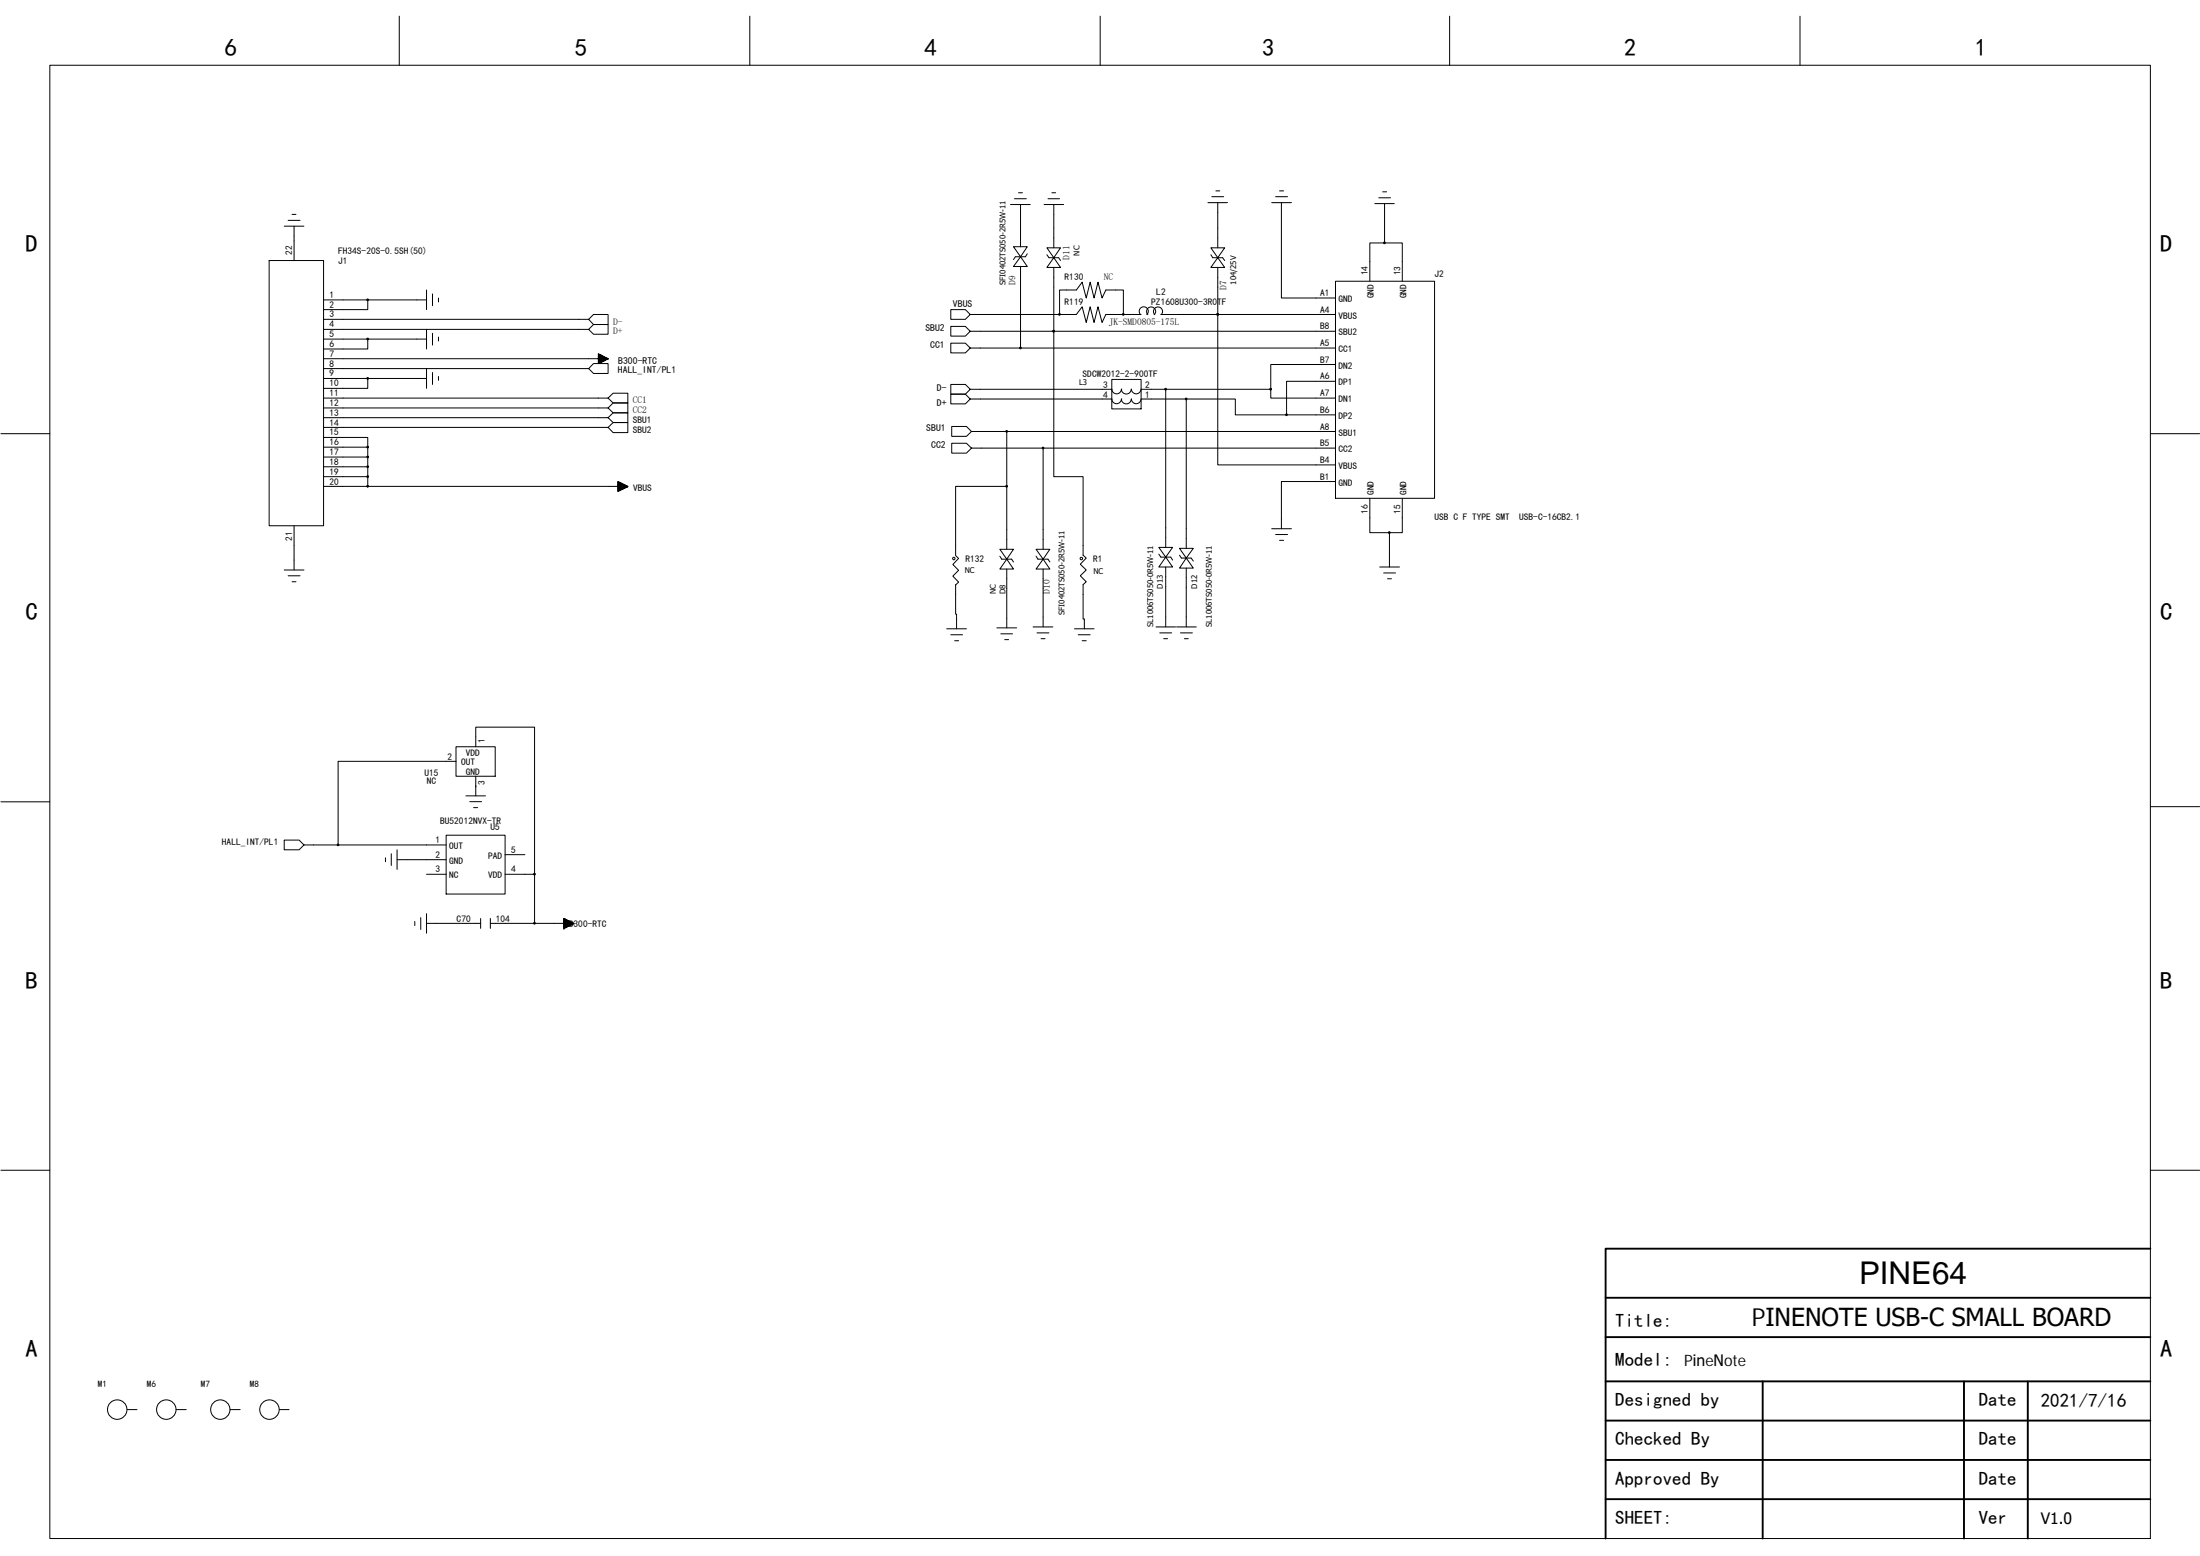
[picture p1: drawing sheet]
<svg xmlns="http://www.w3.org/2000/svg" width="297mm" height="210mm" viewBox="0 0 297 210" stroke-linecap="round" stroke-linejoin="round" font-family="sans-serif">
<path d="M216.8 175.1h73.5M290.3 168.5h-73.5v39.1M216.8 197h73.5M216.8 191.7h73.5M216.8 186.4h73.5M216.8 180.4h73.5M238 186.4v21.2M265.2 186.4v21.2M273.8 186.4v21.2M216.8 202.3h73.5" fill="none" stroke="#000" stroke-width=".25"/>
<g fill="none" stroke="#000" stroke-width=".14">
<path d="M6.7 8.8h283.6v198.8h-283.6zM53.9 2.2v6.6M101.2 2.2v6.6M148.5 2.2v6.6M195.7 2.2v6.6M243 2.2v6.6M36.3 35.2h7.4v35.8h-7.4zM38.4 30.5h2.6M38.9 29.7h1.6M39.4 28.9h.6M39.7 30.5v4.7M57.6 39.1v2.7"/>
<path d="M58.4 39.7v1.6M136.4 27.6h2.7M136.8 33.3h1.9l-.9 1.3zM137 26.8h1.6M137.5 26h.5M137.8 34.6l.9 1.4h-1.9zM137.8 36v11h-6.8l-.7 .6h-1.9v-1.3h1.9l.7 .7M137.8 27.6v5.7M138.7 34.2l-.3 .4h-1.3l-.3 .4M141 27.6h2.6M141.3 34.4l.3 .4h1.3l.3 .4M141.3 33.4h1.9l-.9 1.4z"/>
<path d="M141.5 26.8h1.6M142 26h.5M142.3 34.8l.9 1.3h-1.9zM142.3 36.1v28.2h3.9v10.6l.5 .4-.8 .8 .8 .8-.8 .8 .8 .8-.5 .4v4.6h.2v1.4M142.3 27.6v5.8M163.1 27.3h2.6M163.5 34.4l.2 .4h1.4l.3 .4M163.5 33.4h1.9l-1 1.4zM163.6 26.5h1.6M164.2 25.8h.5M164.4 34.8l1 1.3h-1.9zM164.4 36.1v6.3h15.9"/>
<path d="M164.4 27.3v6.1M171.7 27.3h2.7M172.2 26.5h1.6M172.8 25.8h.5M173 27.3v12.9h7.3M180.3 38h13.4v29.2h-13.4zM185 38v-5.2h4.3v5.2M185.6 27.5h2.7M186.2 26.7h1.5M186.7 25.9h.5M186.9 27.5v5.3M.1 58.5h6.6"/>
<path d="M43.7 43.1h35.8l.6 .7h2v-1.4h-2l-.6 .7M43.7 44.4h35.8l.6 .7h2v-1.3h-2l-.6 .6M43.7 55.1h38.4l.7 .6h2v-1.3h-2l-.7 .7M43.7 53.7h38.4l.7 .7h2v-1.3h-2l-.7 .6M43.7 56.4h38.4l.7 .6h2v-1.3h-2l-.7 .7M43.7 57.7h38.4l.7 .7h2v-1.4h-2l-.7 .7M43.7 48.4h38.4l-1.3 .7v-1.3l1.3 .6M43.7 49.7h35.8l.6 .7h2v-1.3h-2l-.6 .6M43.7 45.8h6v1.3h-6M43.7 59h6v1.3h-6M43.7 40.5h13.9M49.7 40.5v1.3h-6"/>
<path d="M49.7 51.1h-6M49.7 45.8h7.9M57.6 51.1h-7.9v1.3h-6M57.6 44.4v2.7M57.6 49.7v2.7M58.4 45v1.6M58.4 50.3v1.6M59.2 40.2v.5M59.2 45.5v.5M59.2 50.8v.5M80.8 48.4h1.3M80.8 49h.1"/>
<path d="M80.8 49h.2M80.8 48.9h.3M80.8 48.9h.4M80.8 48.9h.5M80.8 48.7h.8M80.8 48.6h1M80.8 48.5h1.2M80.8 48.5h1.3M80.8 48.4h1.2M80.8 48.3h1.1M80.8 48.3h1v.2M80.8 48.2h.9"/>
<path d="M80.8 48.2h.8v.5M80.8 48.1h.7M80.8 48h.6M80.8 48h.5M80.8 47.9h.4M80.8 47.9h.2M80.8 47.8h.1M80.8 47.8v1.2M80.9 47.8v1.2M81 47.9v1.1M81 47.9v1M81.1 47.9v1"/>
<path d="M81.2 48v.9M81.3 48v.9M81.3 48v.8M81.4 48.1v.7h-.6M81.4 48.1v.6M81.5 48.1v.6h-.7M81.6 48.2v.5M81.7 48.2v.4M81.8 48.3v.3M81.9 48.3v.2M82 48.4v.1M82 48.4h.1"/>
<path d="M82.1 48.4h.1M131 42.4l-.7-.6h-1.9v1.3h1.9l.7-.7h12.1v-3.3h2.2l.8-1 .6 2.1 .5-2.1 .5 2.1 .5-2.1 .6 2.1 .5-1.1h2.4v3.3h2.4M131 44.7l-.7-.7h-1.9v1.4h1.9l.7-.7h49.3M131 52.5l-.7-.6h-1.9v1.3h1.9l.7-.7h19.1M131 53.8l-.7-.6h-1.9v1.3h1.9l.7-.7h19.1M131.2 58.2l-.7-.6h-2v1.3h2l.7-.7h49.1M135.9 58.2v7.4h-6.9v9.3M137.8 47h42.5M143.1 42.4h2.2l.8-1 .6 2.1 .5-2.1 .5 2.1 .5-2.1 .6 2.1 .5-1.1h2.4M150.1 51.2h4v4h-4zM150.1 53.8a.63 .63 0 0 0 .4 .6 .63 .63 0 0 0 .7-.1l.2-.5M151.4 52.5a.66 .66 0 0 1-.6 .6 .66 .66 0 0 1-.7-.6"/>
<path d="M151.5 53.8a.64 .64 0 0 0 .6 .7 .64 .64 0 0 0 .6-.7M152.7 52.5a.67 .67 0 0 1-.6 .7 .67 .67 0 0 1-.7-.7h.1M152.8 53.8a.63 .63 0 0 0 .4 .6 .63 .63 0 0 0 .7-.1l.2-.5h6.1v20.2M152.8 52.5a.66 .66 0 0 0 .6 .6 .66 .66 0 0 0 .7-.6h3.3v21.4M154.9 42.4a.61 .61 0 0 0-.1-.8 .61 .61 0 0 0-.8 0 .61 .61 0 0 0 0 .8M155.8 42.4v.1a.61 .61 0 0 0 0-.9 .61 .61 0 0 0-.8 0 .61 .61 0 0 0 0 .9M156.7 42.4h7.7v20.3h15.9M156.8 42.4v.1a.61 .61 0 0 0 0-.9 .61 .61 0 0 0-.9 0 .61 .61 0 0 0 0 .9M157.4 52.5h14.2M171.6 52.5v1.2h8.7M173.7 56h6.6M180.3 51.5h-6.6v4.5h-6.9v-2.2h-6.6"/>
<path d="M180.3 49.2h-8.7v3.3M290.3 58.5h6.7M38.4 76.9h2.6M38.9 77.7h1.6M39.4 78.5h.6M39.7 71v5.9M43.7 65.6h41.1l-1.4 .7v-1.3l1.4 .6h-1.4M49.7 60.3v1.4h-6M49.7 61.7v1.3h-6M49.7 63v1.3h-6M49.7 64.3v1.3M83.4 66.2h.2"/>
<path d="M83.4 66.1h.4M83.4 66.1h.5M83.4 66h.6M83.4 66h.8M83.4 65.9h.9M83.4 65.9h1M83.4 65.8h1.1M83.4 65.7h1.3M83.4 65.6h1.2M83.4 65.5h1.2M83.4 65.5h1.1M83.4 65.4h.9"/>
<path d="M83.4 65.4h.8M83.4 65.3h.7M83.4 65.3h.6M83.4 65.2h.5M83.4 65.2h.4v.9M83.4 65.1h.3M83.4 65.1h.2M83.5 65v1.3M83.6 65.1v1.1M83.7 65.1v1.1M83.7 65.2v1h-.3M83.8 65.2v.9"/>
<path d="M83.9 65.2v.9M83.9 65.3v.7M84 65.3v.7M84.1 65.3v.7M84.2 65.4v.5M84.3 65.4v.5M84.4 65.5v.3M84.5 65.5v.3M84.6 65.6v.2h-1.2M84.6 65.6v.1M84.7 65.6v.1M84.7 65.6h.1"/>
<path d="M128.7 75.3h.2v.2h-.2zM129 75l.4 .4-.8 .8 .8 .8-.8 .7 .8 .9-.4 .3M129 78.9v4h.2v2M131.2 60.5l-.7-.7h-2v1.4h2l.7-.7h9.6M135 75.1l.3 .4h1.3l.2 .3M135 74.1h1.8l-.9 1.4zM135.9 75.5l.9 1.3h-1.8zM135.9 65.6v8.5M135.9 76.8v7.9M139.9 74.1h1.8l-.9 1.4zM139.9 75.1l.2 .4h1.4l.2 .3M140.8 75.5l.9 1.3h-1.8z"/>
<path d="M140.8 76.8v7.8M156.5 74.8l.2 .4h1.4l.2 .4M156.5 73.9h1.8l-.9 1.3zM157.4 75.2l.9 1.3h-1.8zM157.4 76.5v8.1M159.3 74h1.8l-.9 1.3zM159.3 74.9l.2 .4h1.3l.3 .4M160.2 75.3l.9 1.4h-1.8zM160.2 76.7v7.9M171.7 71.4h2.7M172.2 72.1h1.6M172.8 72.9h.5"/>
<path d="M180.3 65h-7.3v6.4M180.3 60.5h-39.5v13.6M185 67.2v4.7h4.3v-4.7M186.3 76.5h2.7M186.8 77.3h1.6M187.3 78.1h.6M187.6 71.9v4.6M127.8 84.9h2.7M128.4 85.7h1.6M128.9 86.5h.5M134.6 84.7h2.7M135.1 85.5h1.6"/>
<path d="M135.7 86.3h.5M139.5 84.6h2.7M140 85.4h1.6M140.6 86.2h.5M145.1 84.9h2.6M145.6 85.7h1.6M146.1 86.5h.6M156.1 84.6h2.6M156.6 85.4h1.6M157.1 86.2h.5M158.9 84.6h2.6M159.4 85.4h1.6"/>
<path d="M159.9 86.2h.5M.1 108.2h6.6M41 114l-.6-.6h-2v1.3h2l.6-.7h19.2M52 115.8v.5M52.8 115.2v1.6M53.6 116h6.6M53.6 114.7v2.6M57.6 118h2.6M60.2 112.7h8v7.9h-8zM61.6 100.8h5.3v4h-5.3zM61.6 102.7h-15.9v11.3M62.9 107.4h2.6"/>
<path d="M63.4 108.2h1.6M63.9 109h.6M64.2 106.1h.1M64.2 100.8v-2.7h8v19.9M64.2 104.8v2.6M68.2 115.3h2.7M68.2 118h4M72.2 118v6.6M290.3 108.9h6.7M56 124.4v.5M56.8 123.8v1.6M57.6 124.6h7.3"/>
<path d="M57.6 123.3v2.6M64.9 124v1.3M66.2 124.6h11.3l-1.4 .7v-1.3l1.4 .6M66.2 124v1.3M76.1 125.3h.1M76.1 124h.1M76.1 125.2h.2M76.1 125.2h.3M76.1 124.1h.4v1h-.4M76.1 124.2h.5v.9h-.5M76.1 124.2h.6v.8h-.6M76.1 125h.7"/>
<path d="M76.1 124.9h.9M76.1 124.8h1M76.1 124.8h1.2M76.1 124.7h1.3M76.1 124.7h1.4M76.1 124.6l1.3 .1M76.1 124.5h1.2v.2M76.1 124.5h1.1v.3M76.1 124.4h1v.4M76.1 124.4h.9v.5M76.1 124.3h.8v.6M76.1 124.3h.7v.7"/>
<path d="M76.1 124.1h.3v1.1M76.1 124h.2v1.2M76.1 124v1.3M76.2 124v1.2M76.3 124v1.2M76.4 124.1v1.1M76.5 124.2v.9M76.6 124.2v.9M76.7 124.3v.7M76.9 124.3v.6M77 124.4v.5M77.1 124.4v.5h-1"/>
<path d="M77.1 124.5v.3M77.3 124.5v.2M77.4 124.6v.1M77.5 124.6h.1M.1 157.9h6.6M290.3 157.9h6.7M17.2 190.2h1.3M23.8 190.2h1.3M31.1 190.2h1.3M37.7 190.2h1.3"/>
<circle cx="146" cy="75.4" r=".17"/>
<circle cx="15.8" cy="190.2" r="1.31"/>
<circle cx="22.5" cy="190.2" r="1.31"/>
<circle cx="29.7" cy="190.2" r="1.31"/>
<circle cx="36.4" cy="190.2" r="1.31"/>
</g>
<g fill="#000" stroke="#000" stroke-width=".14">
<path d="M186.8 32.7h.2v.2h-.2z" fill-rule="evenodd"/>
<path d="M49.6 40.4h.1v.1h-.1z" fill-rule="evenodd"/>
<path d="M49.6 45.7h.1v.1h-.1z" fill-rule="evenodd"/>
<path d="M49.6 51h.1v.1h-.1z" fill-rule="evenodd"/>
<path d="M135.8 58.1h.2v.2h-.2z" fill-rule="evenodd"/>
<path d="M137.7 46.9h.2v.1h-.2z" fill-rule="evenodd"/>
<path d="M142.2 44.6h.1v.2h-.1z" fill-rule="evenodd"/>
<path d="M142.2 44.6h.1v.2h-.1z" fill-rule="evenodd"/>
<path d="M143 42.3h.1v.2h-.1z" fill-rule="evenodd"/>
<path d="M151.6 42.3h.1v.2h-.1z" fill-rule="evenodd"/>
<path d="M157.3 52.4h.2v.2h-.2z" fill-rule="evenodd"/>
<path d="M160.1 53.8h.1v.1h-.1z" fill-rule="evenodd"/>
<path d="M164.3 42.3h.2v.2h-.2z" fill-rule="evenodd"/>
<path d="M164.3 42.3h.2v.2h-.2z" fill-rule="evenodd"/>
<path d="M171.5 52.4h.1v.2h-.1z" fill-rule="evenodd"/>
<path d="M173.6 55.9h.2v.2h-.2z" fill-rule="evenodd"/>
<path d="M49.6 65.5h.1v.2h-.1z" fill-rule="evenodd"/>
<path d="M49.6 60.2h.1v.2h-.1z" fill-rule="evenodd"/>
<path d="M49.6 61.6h.1v.1h-.1z" fill-rule="evenodd"/>
<path d="M49.6 62.9h.1v.2h-.1z" fill-rule="evenodd"/>
<path d="M49.6 64.2h.1v.2h-.1z" fill-rule="evenodd"/>
<path d="M135.8 65.5h.2v.2h-.2z" fill-rule="evenodd"/>
<path d="M140.7 60.4h.2v.1h-.2z" fill-rule="evenodd"/>
<path d="M187.5 71.8h.2v.1h-.2z" fill-rule="evenodd"/>
<path d="M45.6 113.9h.1v.2h-.1z" fill-rule="evenodd"/>
<path d="M72.1 117.9h.1v.1h-.1z" fill-rule="evenodd"/>
<path d="M72.1 124.5h.1v.2h-.1z" fill-rule="evenodd"/>
</g>
<text font-size="4.2" x="251" y="173.2">PINE64</text>
<g font-size="3.3">
<text x="30.3" y="7.5">6</text>
<text x="77.6" y="7.5">5</text>
<text x="124.8" y="7.5">4</text>
<text x="170.4" y="7.5">3</text>
<text x="219.3" y="7.5">2</text>
<text x="266.6" y="7.5">1</text>
<text x="3.4" y="34">D</text>
<text x="291.7" y="34">D</text>
<text x="3.4" y="83.7">C</text>
<text x="291.7" y="83.7">C</text>
<text x="3.4" y="133.4">B</text>
<text x="291.7" y="133.4">B</text>
<text x="236.5" y="178.9">PINENOTE USB-C SMALL BOARD</text>
<text x="3.4" y="183.1">A</text>
<text x="291.7" y="183.1">A</text>
</g>
<g font-size="2.6">
<text x="218.1" y="179.1">Title:</text>
<text x="218.1" y="184.4">Model:</text>
<text x="218.1" y="189.7">Designed by</text>
<text x="267.2" y="189.7">Date</text>
<text x="275.5" y="189.9">2021/7/16</text>
<text x="218.1" y="195">Checked By</text>
<text x="267.2" y="195">Date</text>
<text x="218.1" y="200.3">Approved By</text>
<text x="267.2" y="200.3">Date</text>
<text x="218.1" y="205.6">SHEET:</text>
<text x="267.2" y="205.6">Ver</text>
</g>
<g font-size="2.1">
<text x="227.4" y="184.4">PineNote</text>
<text x="275.5" y="205.7">V1.0</text>
</g>
<g font-size="1.3">
<text x="39.4" y="34.4" transform="rotate(-90 39.4 34.4)">22</text>
<text x="45.7" y="35.6">J1</text>
<text x="45.7" y="34.3">FH34S-20S-0.5SH(50)</text>
<text x="144.4" y="35.1" transform="rotate(-90 144.4 35.1)">D11</text>
<text x="44.5" y="40.2">1</text>
<text x="44.5" y="41.5">2</text>
<text x="128.7" y="41.4">VBUS</text>
<text x="137.1" y="38.5" transform="rotate(-90 137.1 38.5)">D9</text>
<text x="143.7" y="41.1">R119</text>
<text x="143.7" y="37.8">R130</text>
<text x="149.1" y="37.8">NC</text>
<text x="155.4" y="41.1">PZ1608U300-3R0TF</text>
<text x="156.1" y="39.8">L2</text>
<text x="165.6" y="39.1" transform="rotate(-90 165.6 39.1)">D7</text>
<text x="178.3" y="39.9">A1</text>
<text x="180.7" y="40.8">GND</text>
<text x="184.7" y="37.2" transform="rotate(-90 184.7 37.2)">14</text>
<text x="185.5" y="40.3" transform="rotate(-90 185.5 40.3)">GND</text>
<text x="189.1" y="37.2" transform="rotate(-90 189.1 37.2)">13</text>
<text x="189.9" y="40.3" transform="rotate(-90 189.9 40.3)">GND</text>
<text x="193.7" y="37.4">J2</text>
<text x="44.5" y="42.8">3</text>
<text x="44.5" y="44.2">4</text>
<text x="44.5" y="45.5">5</text>
<text x="44.5" y="46.8">6</text>
<text x="82.8" y="43.8">D-</text>
<text x="82.8" y="45.1">D+</text>
<text x="124.9" y="44.7">SBU2</text>
<text x="125.6" y="47">CC1</text>
<text x="149.7" y="43.8">JK-SMD0805-175L</text>
<text x="178.3" y="42.2">A4</text>
<text x="178.3" y="44.5">B8</text>
<text x="178.3" y="46.7">A5</text>
<text x="180.7" y="43">VBUS</text>
<text x="180.7" y="45.3">SBU2</text>
<text x="180.7" y="47.5">CC1</text>
<text x="44.5" y="48.2">7</text>
<text x="44.5" y="49.5">8</text>
<text x="44.5" y="53.4">11</text>
<text x="44.5" y="52.1">10</text>
<text x="44.5" y="50.8">9</text>
<text x="83.4" y="50.4">HALL_INT/PL1</text>
<text x="83.5" y="49.1">B300-RTC</text>
<text x="126.5" y="52.8">D-</text>
<text x="146.2" y="50.8">SDCW2012-2-900TF</text>
<text x="148.9" y="52.4">3</text>
<text x="148.9" y="53.7">4</text>
<text x="154.6" y="53.7">1</text>
<text x="154.6" y="52.4">2</text>
<text x="178.3" y="48.9">B7</text>
<text x="178.3" y="51.2">A6</text>
<text x="178.3" y="53.4">A7</text>
<text x="180.7" y="49.7">DN2</text>
<text x="180.7" y="52">DP1</text>
<text x="44.5" y="58.8">15</text>
<text x="44.5" y="57.4">14</text>
<text x="44.5" y="56.1">13</text>
<text x="44.5" y="54.8">12</text>
<text x="85.4" y="55.7">CC2</text>
<text x="85.4" y="54.4">CC1</text>
<text x="85.4" y="57">SBU1</text>
<text x="85.4" y="58.4">SBU2</text>
<text x="125.1" y="58.2">SBU1</text>
<text x="126.5" y="54.8">D+</text>
<text x="178.3" y="55.7">B6</text>
<text x="178.3" y="58">A8</text>
<text x="180.7" y="54.3">DN1</text>
<text x="180.7" y="56.5">DP2</text>
<text x="180.7" y="58.8">SBU1</text>
<text x="44.5" y="60.1">16</text>
<text x="44.5" y="65.4">20</text>
<text x="44.5" y="64.1">19</text>
<text x="44.5" y="62.7">18</text>
<text x="44.5" y="61.4">17</text>
<text x="125.7" y="60.5">CC2</text>
<text x="178.3" y="60.2">B5</text>
<text x="178.3" y="62.5">B4</text>
<text x="178.3" y="64.7">B1</text>
<text x="180.7" y="61">CC2</text>
<text x="180.7" y="63.3">VBUS</text>
<text x="180.7" y="65.5">GND</text>
<text x="85.5" y="66.3">VBUS</text>
<text x="184.7" y="69.3" transform="rotate(-90 184.7 69.3)">16</text>
<text x="185.5" y="66.8" transform="rotate(-90 185.5 66.8)">GND</text>
<text x="189.1" y="69.3" transform="rotate(-90 189.1 69.3)">15</text>
<text x="189.9" y="66.8" transform="rotate(-90 189.9 66.8)">GND</text>
<text x="193.7" y="70.2">USB C F TYPE SMT</text>
<text x="205.1" y="70.2">USB-C-16CB2.1</text>
<text x="39.4" y="73" transform="rotate(-90 39.4 73)">21</text>
<text x="130.3" y="75.8">R132</text>
<text x="147.6" y="75.8">R1</text>
<text x="141.7" y="80.1" transform="rotate(-90 141.7 80.1)">D10</text>
<text x="62.9" y="102">VDD</text>
<text x="65.5" y="100.2" transform="rotate(-90 65.5 100.2)">1</text>
<text x="57.3" y="104.8">U15</text>
<text x="57.6" y="105.9">NC</text>
<text x="60.4" y="102.6">2</text>
<text x="62.2" y="103.3">OUT</text>
<text x="62.9" y="104.6">GND</text>
<text x="65.5" y="105.9" transform="rotate(-90 65.5 105.9)">3</text>
<text x="58.8" y="113.7">1</text>
<text x="59.4" y="111.1">BU52012NVX-TR</text>
<text x="66.2" y="112">U5</text>
<text x="30" y="114">HALL_INT/PL1</text>
<text x="58.8" y="115.8">2</text>
<text x="58.8" y="117.7">3</text>
<text x="60.6" y="114.6">OUT</text>
<text x="60.6" y="116.6">GND</text>
<text x="60.6" y="118.5">NC</text>
<text x="65.9" y="115.9">PAD</text>
<text x="65.9" y="118.5">VDD</text>
<text x="69" y="115.1">5</text>
<text x="69" y="117.7">4</text>
<text x="61.7" y="124.4">C70</text>
<text x="66.9" y="124.4">104</text>
<text x="76.8" y="125.1">B300-RTC</text>
</g>
<g font-size="1.2">
<text x="13.2" y="187.2">M1</text>
<text x="19.8" y="187.2">M6</text>
<text x="27.1" y="187.2">M7</text>
<text x="33.7" y="187.2">M8</text>
</g>
<g font-size="1.1">
<text x="145.7" y="34.5" transform="rotate(-90 145.7 34.5)">NC</text>
<text x="135.8" y="38.5" transform="rotate(-90 135.8 38.5)">SFI0402TS050-2R5W-11</text>
<text x="166.9" y="38.4" transform="rotate(-90 166.9 38.4)">104/25V</text>
<text x="145.7" y="52">L3</text>
<text x="130.3" y="77.4" transform="rotate(-1 130.3 77.4)">NC</text>
<text x="147.6" y="77.4" transform="rotate(-1 147.6 77.4)">NC</text>
<text x="134.5" y="80.2" transform="rotate(-90 134.5 80.2)">NC</text>
<text x="135.8" y="80.2" transform="rotate(-90 135.8 80.2)">D8</text>
<text x="143.7" y="83" transform="rotate(-90 143.7 83)">SFI0402TS050-2R5W-11</text>
<text x="157" y="79.4" transform="rotate(-90 157 79.4)">D13</text>
<text x="161.6" y="79.4" transform="rotate(-90 161.6 79.4)">D12</text>
<text x="155.7" y="84.6" transform="rotate(-90 155.7 84.6)">SL1006TS050-0R5W-11</text>
<text x="163.6" y="84.6" transform="rotate(-90 163.6 84.6)">SL1006TS050-0R5W-11</text>
</g>
</svg>
